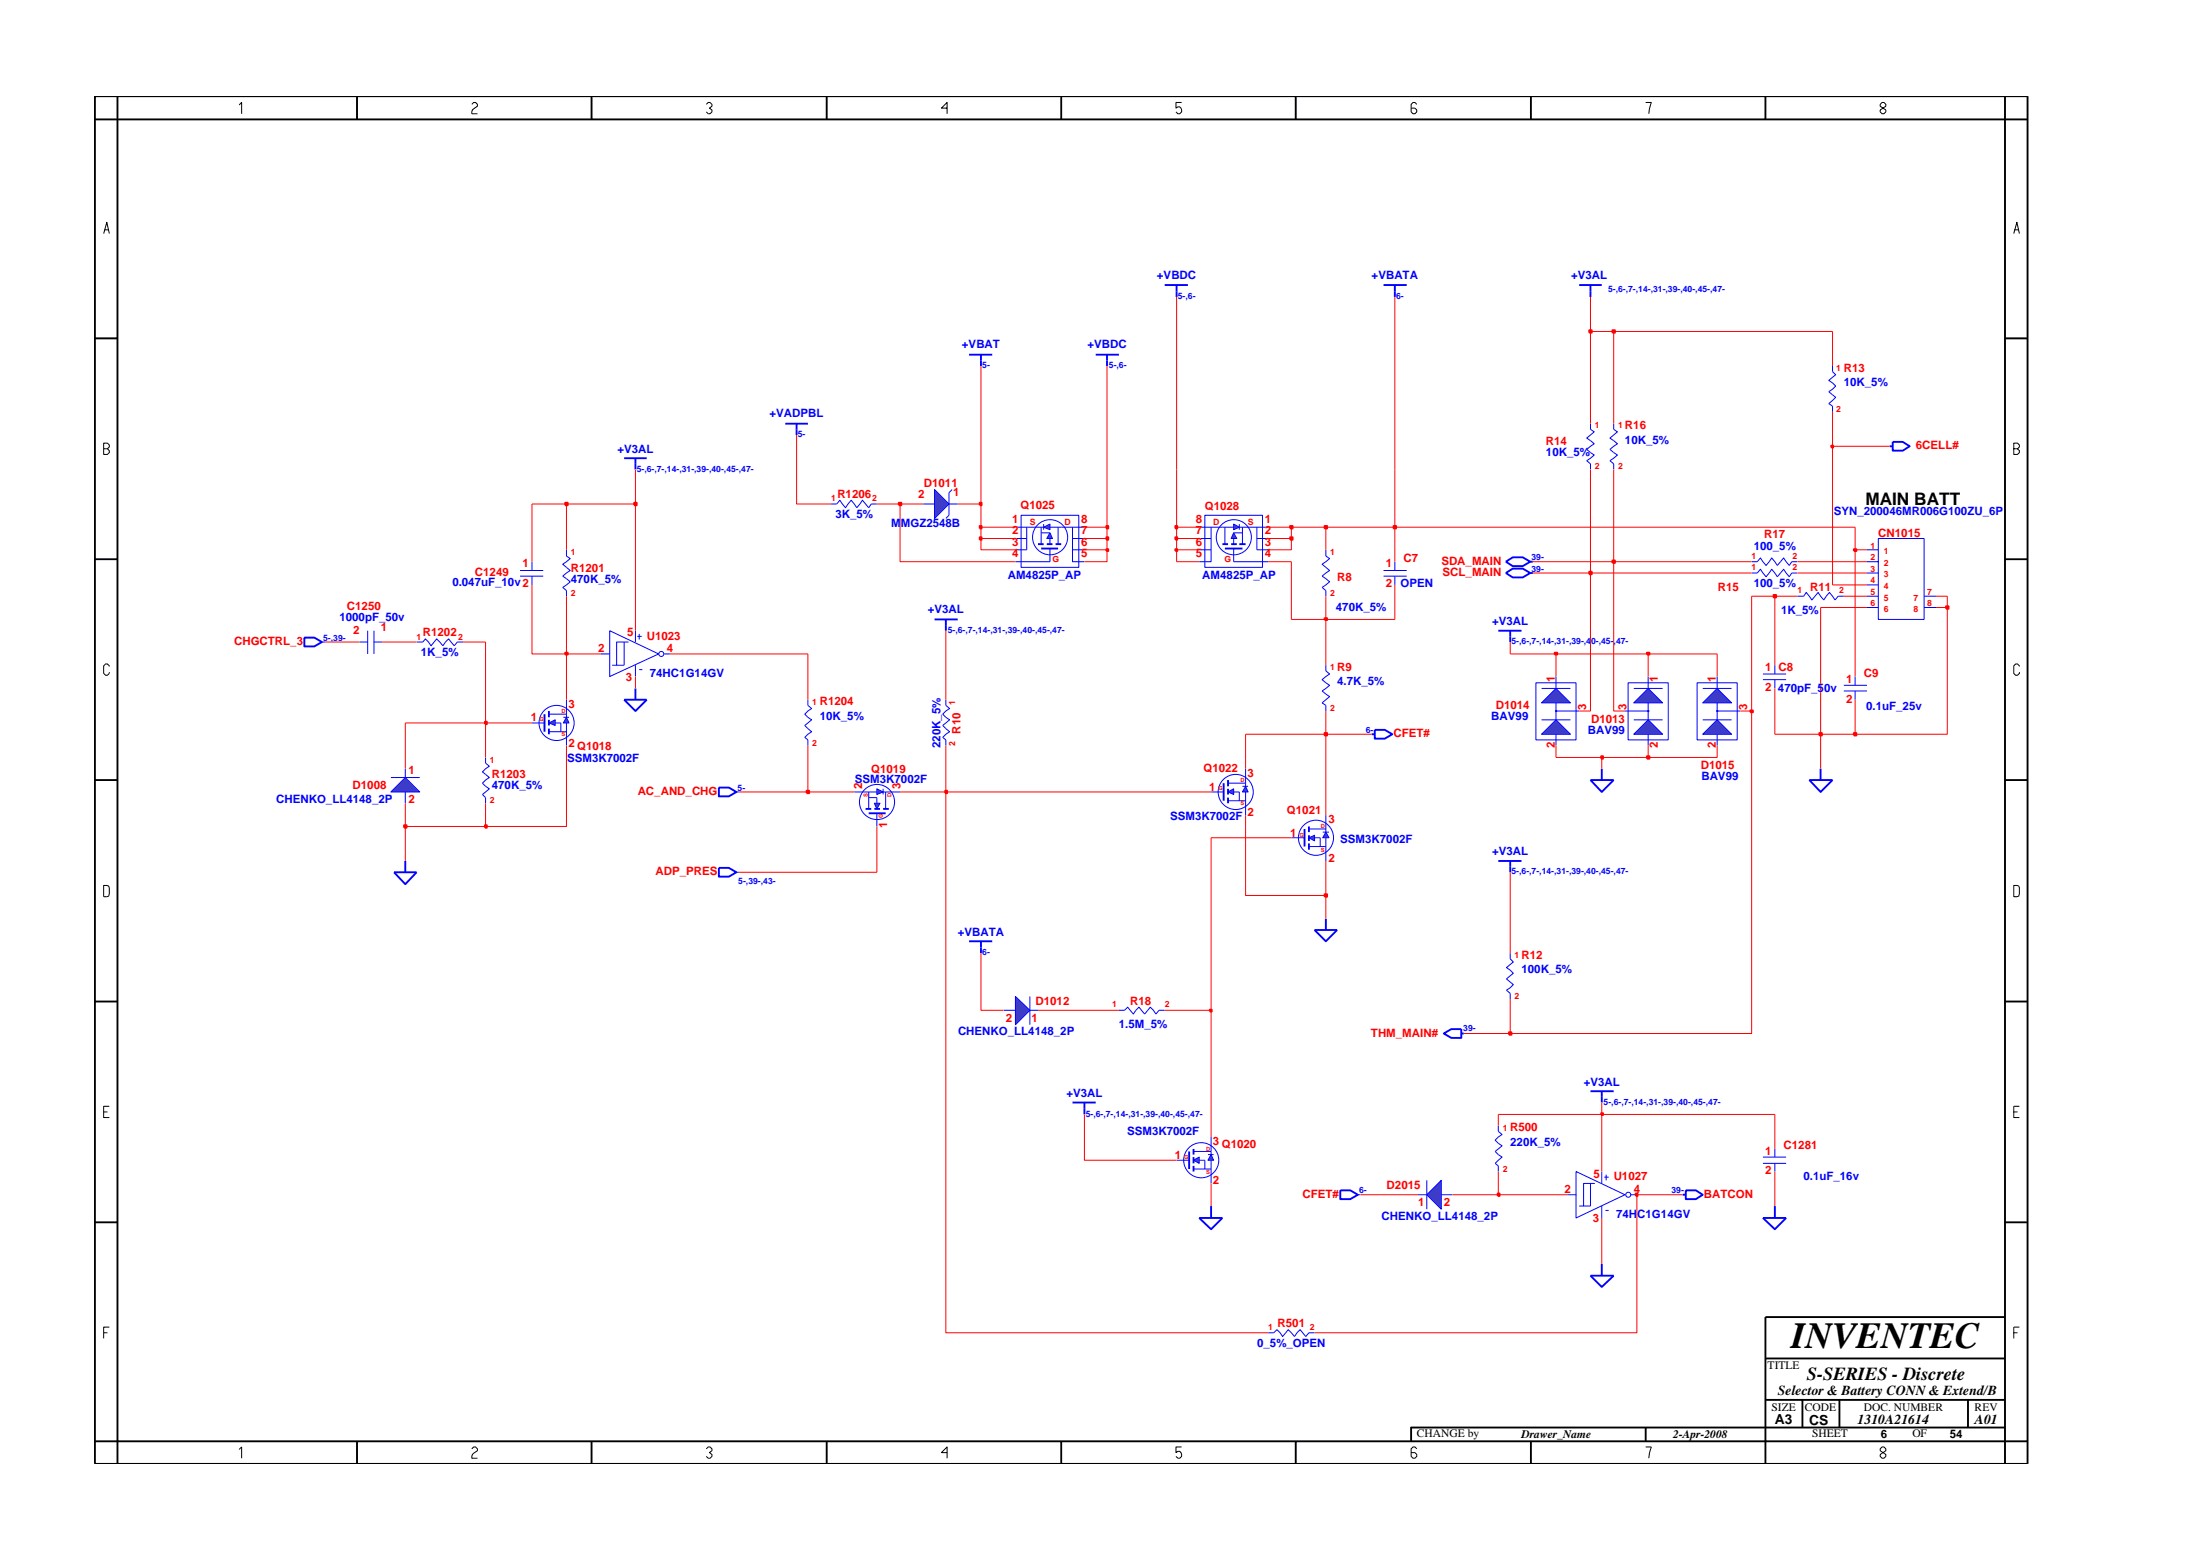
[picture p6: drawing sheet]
<svg xmlns="http://www.w3.org/2000/svg" width="297mm" height="210mm" viewBox="0 0 297 210" stroke-linecap="round" stroke-linejoin="round" font-family="sans-serif">
<path d="M117.3 109.8h2.3M214.7 172.2h3.2l-1.6 1.5zM216.3 170.5v1.7" fill="none" stroke="#00f" stroke-width=".25"/>
<g fill="none" stroke="#00f" stroke-width=".14">
<path d="M186.8 77h3.1M186.8 77.8h3.1M188.3 75.8v1.2M188.3 77.8v1.1M252.1 74.2h1.5M252.1 77.3h1.5M252.1 75.8h1.5M252.1 78.9h1.5M253.6 72.7h6.2v10.9h-6.2zM109.1 94.4v.8l.5 .4-.9 .8 .9 .7-.9 .8 .9 .8-.9 .8 .4 .4v.7M127.7 94.4v.8l.5 .4-.9 .8 .9 .7-.9 .8 .9 .8-.9 .8 .4 .4v.7M179 89.8v.7l.5 .5-1 .7 1 .8-1 .7 1 .8-1 .9 .5 .3v.8"/>
<path d="M248.9 92.5h3.2M248.9 93.2h3.2M250.5 91.3v1.2M250.5 93.2v1.2M252.1 80.5h1.5M252.1 82h1.5M259.8 80.5h1.6M259.8 82h1.6M118.4 109.8v1.7"/>
</g>
<path d="M118.4 106.5l.8 .4-.8 .3z" fill="#3c3cc8"/>
<path d="M118.4 106.5l.8 .4-.8 .3zM119.2 106.5v.7" fill="none" stroke="#00f" stroke-width=".14"/>
<path d="M118.1 108.4h.7l-.4 .8z" fill="#3c3cc8"/>
<g fill="none" stroke="#00f" stroke-width=".14">
<path d="M48.5 86.6h1.1M49.6 85.1v3.2M50.5 86.6h1.1M50.5 85.1v3.2M99.4 117.7h.4M115.3 106.9h3.1M117.3 106.9v2.3M117.3 107.6h1.1v.8M118.1 108.4h.7l-.4 .8zM119.2 106.9h2.3M119.6 106.9v2.3M212.8 158.1l6.6 3.1-6.6 3.2z"/>
<path d="M214.7 159.7v3.1h-.9M215.3 159.7h-1.5v3.1h-.6M216.3 158.1v1.6M216.6 158.9h.6M216.9 158.5v.8M211.6 161.2h1.2M216.3 162.8v1.6M216.8 163.4h.4M220.2 161.2h.8"/>
<circle cx="118.4" cy="108.2" r="2.37"/>
<circle cx="219.8" cy="161.2" r=".34"/>
</g>
<g fill="none" stroke="#00f" stroke-width=".25">
<path d="M186.8 38.5h3.1M188.3 38.5v1.6M213.2 38.5h3.1M214.7 38.5v1.6M130.8 47.9h3.2M132.4 47.9v1.5M147.9 47.9h3.2M149.5 47.9v1.5M203.3 75.8l.9-.6h1.4l1 .6-1 .6h-1.4zM206.6 75.8h.4M53.2 117.7h3l-1.5 1.6zM54.7 116.2v1.5"/>
<path d="M97.1 117.1h1.3l1 .6-1 .6h-1.3zM116.9 109.2h.7M118.1 109.2h.7M119.2 109.2h.8M177.5 125.5h3l-1.5 1.5zM179 124v1.5M194.9 139.5l1-.6h1.4v1.2h-1.4zM197.3 139.5h.3"/>
</g>
<path d="M222.5 92.9l2 2h-3.9z" fill="#3c3cc8"/>
<path d="M220.6 92.9h3.9M222.5 92.9l2 2h-3.9zM222.5 91.3v1.6M222.5 94.9v1.1" fill="none" stroke="#00f" stroke-width=".14"/>
<path d="M220.6 99.1l1.9-2 2 2z" fill="#3c3cc8"/>
<path d="M219.4 96h3.1v1.1M219.8 92.1h5.4v7.8h-5.4zM220.6 99.1l1.9-2 2 2zM220.6 97.1h3.9M222.5 99.1v1.5" fill="none" stroke="#00f" stroke-width=".14"/>
<circle cx="222.6" cy="96" r=".08" fill="#3c3cc8"/>
<g fill="none" stroke="#00f" stroke-width=".14">
<path d="M135.5 136.3h1.6M139.1 134.5v3.8M139.1 136.3h1.1M151.1 136.3h.7l.5-.4 .7 .9 .8-.9 .7 .9 .8-.9 .8 .9 .4-.5h.8"/>
<circle cx="222.6" cy="96" r=".08"/>
</g>
<path d="M157.3 38.5h3.1M158.9 38.5v1.6M84.3 61.8h3M85.8 61.8v1.6M161.9 164.4h3.1l-1.5 1.5zM163.5 162.8v1.6" fill="none" stroke="#00f" stroke-width=".25"/>
<path d="M137.1 134.5l2 1.8-2 2z" fill="#3c3cc8"/>
<path d="M247.4 49.4v.8l.4 .4-.9 .7 .9 .8-.9 .8 .9 .7-.9 .9 .5 .3v.8M56.2 86.6h.9l.3-.4 .8 1 .8-1 .8 1 .8-1 .7 1 .5-.6h.7M137.1 134.5l2 1.8-2 2z" fill="none" stroke="#00f" stroke-width=".14"/>
<path d="M106 57.2h3.1M107.6 57.2v1.5M144.8 148.8h3.1M146.4 148.8v1.6" fill="none" stroke="#00f" stroke-width=".25"/>
<path d="M231.8 92.9l2 2h-3.9z" fill="#3c3cc8"/>
<path d="M229.9 92.9h3.9M231.8 92.9l2 2h-3.9zM231.8 91.3v1.6M231.8 94.9v1.1" fill="none" stroke="#00f" stroke-width=".14"/>
<path d="M231.8 97.1l2 2h-3.9z" fill="#3c3cc8"/>
<path d="M229.1 92.1h5.5v7.8h-5.5zM229.9 97.1h3.9M231.8 97.1l2 2h-3.9zM231.8 99.1v1.5M235 96h-3.2v1.1" fill="none" stroke="#00f" stroke-width=".14"/>
<circle cx="231.9" cy="96" r=".08" fill="#3c3cc8"/>
<g fill="none" stroke="#00f" stroke-width=".14">
<path d="M236.5 77.3h.8l.4-.5 .7 1 .8-1 .8 1 .8-1 .8 1 .3-.5h.8M238 91.7h3.2M238 91h3.2M239.6 89.8v1.2M239.6 91.7v1.2M52.8 104.9h3.9M54.7 103.7v1.2M54.7 106.9v1.5M202.3 151.9v.8l.5 .4-.9 .8 .9 .7-.9 .8 .9 .8-.9 .8 .4 .3v.8M238 157h3.2M238 156.2h3.2M239.6 155.1v1.1"/>
<path d="M239.6 157v1.1M171.2 179.9h.8l.4-.5 .8 1 .7-1 .9 1 .7-1 .8 1 .4-.5h.8M183.3 161.2h.4"/>
<circle cx="231.9" cy="96" r=".08"/>
</g>
<g fill="none" stroke="#00f" stroke-width=".25">
<path d="M255.6 59.6h1.3l.9 .6-.9 .6h-1.3zM203.3 77.3l.9-.6h1.4l1 .6-1 .6h-1.4zM206.6 77.3h.4M255.1 60.2h.5M126.2 83.6h3.1M127.7 83.6v1.5M185.2 99.1h.4M185.6 98.5h1.4l1 .6-1 .6h-1.4zM202.3 116.2h3.1M203.9 116.2v1.5M214.7 147.3h3.2M216.3 147.3v1.5"/>
<path d="M181 160.6h1.3l1 .6-1 .6h-1.3z"/>
</g>
<path d="M52.8 106.9l1.9-2 2 2z" fill="#3c3cc8"/>
<path d="M52.8 106.9l1.9-2 2 2z" fill="none" stroke="#00f" stroke-width=".14"/>
<path d="M202.3 85.1h3.1M203.9 85.1v1.5" fill="none" stroke="#00f" stroke-width=".25"/>
<path d="M210.1 92.9l1.9 2h-3.9z" fill="#3c3cc8"/>
<path d="M208.1 92.9h3.9M210.1 92.9l1.9 2h-3.9zM210.1 91.3v1.6M210.1 94.9v1.1" fill="none" stroke="#00f" stroke-width=".14"/>
<path d="M210.1 97.1l1.9 2h-3.9z" fill="#3c3cc8"/>
<path d="M207.4 92.1h5.4v7.8h-5.4zM208.1 97.1h3.9M210.1 97.1l1.9 2h-3.9zM210.1 99.1v1.5M213.2 96h-3.1v1.1" fill="none" stroke="#00f" stroke-width=".14"/>
<circle cx="210.1" cy="96" r=".08" fill="#3c3cc8"/>
<g fill="none" stroke="#00f" stroke-width=".14">
<path d="M158.9 156.6h1.7"/>
<circle cx="210.1" cy="96" r=".08"/>
</g>
<path d="M160.6 155.4v2.4" fill="none" stroke="#00f" stroke-width=".25"/>
<path d="M163.5 155.8l.4 .8h-.8z" fill="#3c3cc8"/>
<path d="M163.1 155.8h.8M163.5 155.8l.4 .8h-.8z" fill="none" stroke="#00f" stroke-width=".14"/>
<path d="M161.1 156.6l.8-.4v.8z" fill="#3c3cc8"/>
<g fill="none" stroke="#00f" stroke-width=".14">
<path d="M236.5 75.8h.8l.4-.5 .7 1 .8-1 .8 1 .8-1 .8 1 .3-.5h.8M161.1 156.6l.8-.4v.8zM161.1 157.8h2.4M161.1 155.4h2.4M161.9 156.6h.8v1.2M163.5 153.4v2.4M163.5 156.6v3.1M192.6 159.3v3.9M191.5 161.2h1.1M194.6 161.2h1.5"/>
<circle cx="162.2" cy="156.6" r="2.37"/>
</g>
<path d="M161.1 155.1v.7M161.1 156.2v.8M161.1 157.3v.8M238 164.4h3.2l-1.6 1.5zM239.6 162.8v1.6" fill="none" stroke="#00f" stroke-width=".25"/>
<path d="M194.6 159.3v3.9l-2-2z" fill="#3c3cc8"/>
<path d="M166.6 74v1.8M203.9 128.6v.8l.4 .4-.9 .8 .9 .7-.9 .8 .9 .8-.9 .7 .5 .5v.7M194.6 159.3v3.9l-2-2z" fill="none" stroke="#00f" stroke-width=".14"/>
<path d="M165.4 74h2.4M227.2 161.2h.4M227.6 160.6h1.4l.9 .6-.9 .6h-1.4z" fill="none" stroke="#00f" stroke-width=".25"/>
<path d="M166.6 70.7l.7 .4-.7 .4z" fill="#3c3cc8"/>
<path d="M166.6 70.7l.7 .4-.7 .4zM167.3 70.7v.8" fill="none" stroke="#00f" stroke-width=".14"/>
<path d="M166.6 71.9l.4 .8h-.8z" fill="#3c3cc8"/>
<g fill="none" stroke="#00f" stroke-width=".14">
<path d="M161.9 72.7h1.6M161.9 74.2h1.6M161.9 71.1h4.7M162.7 69.5h7.8v7.1h-7.8zM163.5 71.1v4.7h-1.6M165.4 71.1v2.3M166.6 71.9h1.2M166.6 71.9l.4 .8h-.8zM166.6 72.7v.7M166.6 75.8h4.6M167.3 71.1h3.9M167.8 71.1v2.3"/>
<path d="M169.7 71.1v3.1h1.5M169.7 72.7h1.5M163.5 106.9h1.7"/>
<circle cx="166.6" cy="72.5" r="2.37"/>
</g>
<path d="M165 73.4h.8M166.2 73.4h.8M167.3 73.4h.9M165.2 105.7v2.4M130.8 127h3.2M132.4 127v1.6" fill="none" stroke="#00f" stroke-width=".25"/>
<path d="M168.2 106.1l.3 .8h-.7z" fill="#3c3cc8"/>
<path d="M167.8 106.1h.7M168.2 106.1l.3 .8h-.7z" fill="none" stroke="#00f" stroke-width=".14"/>
<path d="M165.8 106.9l.8-.4v.7z" fill="#3c3cc8"/>
<g fill="none" stroke="#00f" stroke-width=".14">
<path d="M70.2 77.8h3.1M70.2 77h3.1M71.8 75.8v1.2M71.8 77.8v1.1M141.8 74v1.8M165.8 106.9l.8-.4v.7zM165.8 108.1h2.4M165.8 105.7h2.4M166.6 106.9h.7v1.2M168.2 103.7v2.4M168.2 106.9v3.1"/>
<circle cx="166.8" cy="106.9" r="2.37"/>
</g>
<path d="M140.6 74h2.3M84.3 94.4h3l-1.5 1.6zM85.8 92.9v1.5M165.8 105.3v.8M165.8 106.5v.7M165.8 107.6v.8" fill="none" stroke="#00f" stroke-width=".25"/>
<path d="M140.9 71.1l.9-.4v.8z" fill="#3c3cc8"/>
<path d="M140.9 71.1l.9-.4v.8zM140.9 70.7v.8" fill="none" stroke="#00f" stroke-width=".14"/>
<path d="M141.8 71.9l.3 .8h-.8z" fill="#3c3cc8"/>
<g fill="none" stroke="#00f" stroke-width=".14">
<path d="M137.1 71.1h3.8M137.1 72.7h1.5M137.1 75.8h4.7M137.9 69.5h7.8v7.1h-7.8zM138.6 71.1v3.1h-1.5M140.6 71.1v2.3M140.6 71.9h1.2M141.8 71.9l.3 .8h-.8zM141.8 71.1h4.6M141.8 72.7v.7M142.9 71.1v2.3M144.8 74.2h1.6"/>
<path d="M144.8 71.1v4.7h1.6M144.8 72.7h1.6M71.8 97.6h1.7M65.6 102.2v.8l.5 .4-1 .8 1 .7-1 .8 1 .8-1 .7 .5 .4v.8"/>
<circle cx="141.8" cy="72.5" r="2.37"/>
</g>
<path d="M140.2 73.4h.7M141.3 73.4h.8M142.5 73.4h.8M73.5 96.4v2.3" fill="none" stroke="#00f" stroke-width=".25"/>
<path d="M76.5 96.8l.3 .8h-.7z" fill="#3c3cc8"/>
<path d="M76.1 96.8h.7M76.5 96.8l.3 .8h-.7z" fill="none" stroke="#00f" stroke-width=".14"/>
<path d="M74.1 97.6l.9-.5v.8z" fill="#3c3cc8"/>
<g fill="none" stroke="#00f" stroke-width=".14">
<path d="M76.5 74.2v.8l.5 .4-1 .7 1 .9-1 .8 1 .7-1 .8 .5 .4v.8M74.1 96.4h2.4M74.1 97.6l.9-.5v.8zM74.1 98.7h2.4M75 97.6h.7v1.1M76.5 94.4v2.4M76.5 97.6v3M174.4 113.1h1.7"/>
<circle cx="75.1" cy="97.6" r="2.37"/>
</g>
<path d="M74.1 96v.8M74.1 97.1v.8M74.1 98.3v.8M176.1 111.9v2.3M244.3 105.3h3.1l-1.6 1.6zM245.8 103.7v1.6" fill="none" stroke="#00f" stroke-width=".25"/>
<path d="M179 112.3l.4 .8h-.8z" fill="#3c3cc8"/>
<path d="M178.6 112.3h.8M179 112.3l.4 .8h-.8z" fill="none" stroke="#00f" stroke-width=".14"/>
<path d="M176.7 113.1l.8-.4v.8z" fill="#3c3cc8"/>
<g fill="none" stroke="#00f" stroke-width=".14">
<path d="M112.2 68h.8l.4-.5 .8 1 .7-1 .8 1 .7-1 .9 1 .3-.5h.8M124.7 68h1.5M128.1 68h1.2M128.6 66.1l-.5 .4v3l-.4 .5M176.7 113.1l.8-.4v.8zM176.7 114.2h2.3M176.7 111.9h2.3M177.5 113.1h.8v1.1M179 110v2.3M179 113.1v3.1"/>
<circle cx="177.7" cy="113.1" r="2.37"/>
</g>
<path d="M176.7 111.5v.8M176.7 112.7v.8M176.7 113.8v.9" fill="none" stroke="#00f" stroke-width=".25"/>
<path d="M126.2 66.1l1.9 1.9-1.9 2z" fill="#3c3cc8"/>
<g fill="none" stroke="#00f" stroke-width=".14">
<path d="M214.7 57.2v.7l.6 .4-1.1 .8 1.1 .8-1.1 .7 1.1 .8-1.1 .8 .5 .4v.8M217.9 57.2v.7l.5 .4-1 .8 1 .8-1 .7 1 .8-1 .8 .5 .4v.8M126.2 66.1l1.9 1.9-1.9 2zM179 74.2v.8l.5 .4-1 .7 1 .9-1 .8 1 .7-1 .8 .5 .4v.8M43.5 86.6h.4M81.1 88.3h1.2M82.3 85.1l6.6 3.2-6.6 3zM84.3 86.6v3.2h-1M84.9 86.6h-1.6v3.2h-.6M85.8 85.1v1.5M85.8 89.8v1.5M86 85.9h.6"/>
<path d="M86.3 85.5v.8M86.3 90.4h.4M89.7 88.3h.8M242.7 80.5h.8l.4-.5 .7 1 .9-1 .7 1 .8-1 .8 1 .4-.5h.7M99.4 106.9h.4"/>
<circle cx="89.3" cy="88.3" r=".34"/>
</g>
<path d="M41.1 86h1.3l1.1 .6-1.1 .6h-1.3zM97.1 106.3h1.3l1 .6-1 .6h-1.3zM214.7 105.3h3.2l-1.6 1.6zM216.3 103.7v1.6" fill="none" stroke="#00f" stroke-width=".25"/>
<path d="M127.7 106.9v73h43.5M163.5 159.7v3.1M239.6 158.1v4.7M183.7 161.2h7.8M196.1 161.2h6.2M216.3 164.4v6.1M221 161.2v18.7h-43.5" fill="none" stroke="#f00" stroke-width=".14"/>
<path d="M202.2 161.1h.3v.3h-.3z" fill="#8e2323"/>
<path d="M202.2 161.1h.3v.3h-.3z" fill="none" stroke="#f00" stroke-width=".25"/>
<path d="M202.3 158.1v3.1h9.3" fill="none" stroke="#f00" stroke-width=".14"/>
<path d="M220.8 161.1h.3v.3h-.3z" fill="#8e2323"/>
<path d="M220.8 161.1h.3v.3h-.3z" fill="none" stroke="#f00" stroke-width=".25"/>
<path d="M163.5 136.3v17.1M146.4 150.4v6.2h12.5M202.3 151.9v-1.5h14v7.7M239.6 150.4v4.7M221 161.2h6.2" fill="none" stroke="#f00" stroke-width=".14"/>
<path d="M216.2 150.2h.2v.3h-.2z" fill="#8e2323"/>
<path d="M216.2 150.2h.2v.3h-.2z" fill="none" stroke="#f00" stroke-width=".25"/>
<path d="M197.6 139.5h6.3M216.3 148.8v1.6h23.3" fill="none" stroke="#f00" stroke-width=".14"/>
<path d="M203.7 139.3h.4v.3h-.4z" fill="#8e2323"/>
<path d="M203.7 139.3h.4v.3h-.4z" fill="none" stroke="#f00" stroke-width=".25"/>
<path d="M236.5 96v43.5h-32.6v-4.7M132.4 128.6v7.7h3.1M140.2 136.3h10.9M157.3 136.3h6.2" fill="none" stroke="#f00" stroke-width=".14"/>
<path d="M163.4 136.3h.2v.2h-.2z" fill="#8e2323"/>
<path d="M163.4 136.3h.2v.2h-.2z" fill="none" stroke="#f00" stroke-width=".25"/>
<path d="M163.5 113.1v23.2M168.2 110v10.8h10.8v3.2M203.9 117.7v10.9" fill="none" stroke="#f00" stroke-width=".14"/>
<path d="M178.8 120.7h.4v.3h-.4z" fill="#8e2323"/>
<path d="M178.8 120.7h.4v.3h-.4z" fill="none" stroke="#f00" stroke-width=".25"/>
<path d="M54.7 111.5v4.7M118.4 111.5v6.2h-18.6M163.5 113.1h10.9M179 116.2v4.6" fill="none" stroke="#f00" stroke-width=".14"/>
<path d="M54.6 111.4h.3v.3h-.3z" fill="#8e2323"/>
<path d="M54.6 111.4h.3v.3h-.3z" fill="none" stroke="#f00" stroke-width=".25"/>
<path d="M54.7 108.4v3.1h10.9" fill="none" stroke="#f00" stroke-width=".14"/>
<path d="M65.5 111.4h.2v.3h-.2z" fill="#8e2323"/>
<path d="M65.5 111.4h.2v.3h-.2z" fill="none" stroke="#f00" stroke-width=".25"/>
<path d="M179 99.1v10.9M76.5 100.6v10.9h-10.9v-3.1M99.8 106.9h9.3" fill="none" stroke="#f00" stroke-width=".14"/>
<path d="M108.9 106.7h.3v.3h-.3z" fill="#8e2323"/>
<path d="M108.9 106.7h.3v.3h-.3z" fill="none" stroke="#f00" stroke-width=".25"/>
<path d="M109.1 100.6v6.3h6.2M121.5 106.9h6.2" fill="none" stroke="#f00" stroke-width=".14"/>
<path d="M127.6 106.7h.3v.3h-.3z" fill="#8e2323"/>
<path d="M127.6 106.7h.3v.3h-.3z" fill="none" stroke="#f00" stroke-width=".25"/>
<path d="M54.7 97.6v6.1M65.6 97.6v4.6M168.2 99.1v4.6M245.8 99.1v4.6M127.7 100.6v6.3h35.8M210.1 100.6v1.6h6.2v1.5" fill="none" stroke="#f00" stroke-width=".14"/>
<path d="M216.2 102.1h.2v.3h-.2z" fill="#8e2323"/>
<path d="M216.2 102.1h.2v.3h-.2z" fill="none" stroke="#f00" stroke-width=".25"/>
<path d="M216.3 102.2h6.2" fill="none" stroke="#f00" stroke-width=".14"/>
<path d="M222.4 102.1h.3v.3h-.3z" fill="#8e2323"/>
<path d="M222.4 102.1h.3v.3h-.3z" fill="none" stroke="#f00" stroke-width=".25"/>
<path d="M168.2 99.1h10.8M222.5 100.6v1.6h9.3v-1.6" fill="none" stroke="#f00" stroke-width=".14"/>
<path d="M178.8 98.9h.4v.4h-.4z" fill="#8e2323"/>
<path d="M178.8 98.9h.4v.4h-.4z" fill="none" stroke="#f00" stroke-width=".25"/>
<path d="M179 96v3.1h6.2M239.6 92.9v6.2h6.2" fill="none" stroke="#f00" stroke-width=".14"/>
<path d="M245.6 98.9h.4v.4h-.4z" fill="#8e2323"/>
<path d="M245.6 98.9h.4v.4h-.4z" fill="none" stroke="#f00" stroke-width=".25"/>
<path d="M245.8 82v17.1h4.7" fill="none" stroke="#f00" stroke-width=".14"/>
<path d="M250.3 98.9h.3v.4h-.3z" fill="#8e2323"/>
<path d="M250.3 98.9h.3v.4h-.3z" fill="none" stroke="#f00" stroke-width=".25"/>
<path d="M54.7 97.6h10.9M262.9 82v17.1h-12.4v-4.7" fill="none" stroke="#f00" stroke-width=".14"/>
<path d="M65.5 97.4h.2v.3h-.2z" fill="#8e2323"/>
<path d="M65.5 97.4h.2v.3h-.2z" fill="none" stroke="#f00" stroke-width=".25"/>
<path d="M214.7 77.3v18.7h-1.5M217.9 75.8v20.2h1.5M65.6 86.6v11h6.2M235 96h1.5" fill="none" stroke="#f00" stroke-width=".14"/>
<path d="M236.3 95.9h.4v.2h-.4z" fill="#8e2323"/>
<path d="M236.3 95.9h.4v.2h-.4z" fill="none" stroke="#f00" stroke-width=".25"/>
<path d="M71.8 78.9v9.4h4.7v6.1M250.5 74.2v17.1M85.8 91.3v1.6M109.1 88.3v6.1M127.7 85.1v9.3M179 83.6v6.2M210.1 88.3v3M222.5 88.3v3M231.8 88.3v3M236.5 80.5v15.5M239.6 80.5v9.3" fill="none" stroke="#f00" stroke-width=".14"/>
<path d="M76.3 88.1h.4v.2h-.4z" fill="#8e2323"/>
<path d="M76.3 88.1h.4v.2h-.4z" fill="none" stroke="#f00" stroke-width=".25"/>
<path d="M76.5 80.5v7.8h4.6M90.5 88.3h18.6M203.9 86.6v1.7h6.2" fill="none" stroke="#f00" stroke-width=".14"/>
<path d="M209.9 88.1h.4v.2h-.4z" fill="#8e2323"/>
<path d="M209.9 88.1h.4v.2h-.4z" fill="none" stroke="#f00" stroke-width=".25"/>
<path d="M210.1 88.3h12.4" fill="none" stroke="#f00" stroke-width=".14"/>
<path d="M222.4 88.1h.3v.2h-.3z" fill="#8e2323"/>
<path d="M222.4 88.1h.3v.2h-.3z" fill="none" stroke="#f00" stroke-width=".25"/>
<path d="M85.8 68v17.1M174.4 75.8v7.8h4.6M43.9 86.6h4.6M51.6 86.6h4.6M62.5 86.6h3.1M222.5 88.3h9.3" fill="none" stroke="#f00" stroke-width=".14"/>
<path d="M178.8 83.4h.4v.3h-.4z" fill="#8e2323"/>
<path d="M178.8 83.4h.4v.3h-.4z" fill="none" stroke="#f00" stroke-width=".25"/>
<path d="M188.3 78.9v4.7h-9.3v-3.1M245.8 82h6.3M261.4 82h1.5" fill="none" stroke="#f00" stroke-width=".14"/>
<path d="M262.7 81.8h.4v.4h-.4z" fill="#8e2323"/>
<path d="M262.7 81.8h.4v.4h-.4z" fill="none" stroke="#f00" stroke-width=".25"/>
<path d="M236.5 80.5h3.1M262.9 80.5v1.5" fill="none" stroke="#f00" stroke-width=".14"/>
<path d="M239.5 80.3h.3v.3h-.3z" fill="#8e2323"/>
<path d="M239.5 80.3h.3v.3h-.3z" fill="none" stroke="#f00" stroke-width=".25"/>
<path d="M207 77.3h7.7M247.4 60.2v18.7h4.7M239.6 80.5h3.1M248.9 80.5h3.2M261.4 80.5h1.5" fill="none" stroke="#f00" stroke-width=".14"/>
<path d="M214.6 77.2h.3v.3h-.3z" fill="#8e2323"/>
<path d="M214.6 77.2h.3v.3h-.3z" fill="none" stroke="#f00" stroke-width=".25"/>
<path d="M71.8 68v7.8M121.5 68v7.8h15.6M149.5 74.2v1.6h-3.1M158.9 74.2v1.6h3M171.2 75.8h3.2M188.3 71.1v4.7M207 75.8h10.9M214.7 63.4v13.9h21.8M242.7 77.3h9.4" fill="none" stroke="#f00" stroke-width=".14"/>
<path d="M217.7 75.6h.3v.4h-.3z" fill="#8e2323"/>
<path d="M217.7 75.6h.3v.4h-.3z" fill="none" stroke="#f00" stroke-width=".25"/>
<path d="M76.5 68v6.2M132.4 72.7v1.5h4.7M146.4 74.2h3.1M217.9 63.4v12.4h18.6M242.7 75.8h9.4" fill="none" stroke="#f00" stroke-width=".14"/>
<path d="M149.4 74.1h.2v.3h-.2z" fill="#8e2323"/>
<path d="M149.4 74.1h.2v.3h-.2z" fill="none" stroke="#f00" stroke-width=".25"/>
<path d="M149.5 72.7v1.5" fill="none" stroke="#f00" stroke-width=".14"/>
<path d="M158.7 74.1h.2v.3h-.2z" fill="#8e2323"/>
<path d="M158.7 74.1h.2v.3h-.2z" fill="none" stroke="#f00" stroke-width=".25"/>
<path d="M158.9 72.7v1.5h3M174.4 72.7v1.5h-3.2M179 71.1v3.1" fill="none" stroke="#f00" stroke-width=".14"/>
<path d="M250.3 74.1h.3v.3h-.3z" fill="#8e2323"/>
<path d="M250.3 74.1h.3v.3h-.3z" fill="none" stroke="#f00" stroke-width=".25"/>
<path d="M250.5 71.1v3.1h1.6" fill="none" stroke="#f00" stroke-width=".14"/>
<path d="M132.3 72.5h.2v.3h-.2z" fill="#8e2323"/>
<path d="M132.3 72.5h.2v.3h-.2z" fill="none" stroke="#f00" stroke-width=".25"/>
<path d="M132.4 71.1v1.6h4.7M146.4 72.7h3.1" fill="none" stroke="#f00" stroke-width=".14"/>
<path d="M149.4 72.5h.2v.3h-.2z" fill="#8e2323"/>
<path d="M149.4 72.5h.2v.3h-.2z" fill="none" stroke="#f00" stroke-width=".25"/>
<path d="M149.5 71.1v1.6" fill="none" stroke="#f00" stroke-width=".14"/>
<path d="M158.7 72.5h.2v.3h-.2z" fill="#8e2323"/>
<path d="M158.7 72.5h.2v.3h-.2z" fill="none" stroke="#f00" stroke-width=".25"/>
<path d="M158.9 71.1v1.6h3M171.2 72.7h3.2" fill="none" stroke="#f00" stroke-width=".14"/>
<path d="M174.2 72.5h.3v.3h-.3z" fill="#8e2323"/>
<path d="M174.2 72.5h.3v.3h-.3z" fill="none" stroke="#f00" stroke-width=".25"/>
<path d="M174.4 71.1v1.6" fill="none" stroke="#f00" stroke-width=".14"/>
<path d="M132.3 71h.2v.3h-.2z" fill="#8e2323"/>
<path d="M132.3 71h.2v.3h-.2z" fill="none" stroke="#f00" stroke-width=".25"/>
<path d="M132.4 68v3.1h4.7M146.4 71.1h3.1" fill="none" stroke="#f00" stroke-width=".14"/>
<path d="M149.4 71h.2v.3h-.2z" fill="#8e2323"/>
<path d="M149.4 71h.2v.3h-.2z" fill="none" stroke="#f00" stroke-width=".25"/>
<path d="M149.5 49.4v21.7" fill="none" stroke="#f00" stroke-width=".14"/>
<path d="M158.7 71h.2v.3h-.2z" fill="#8e2323"/>
<path d="M158.7 71h.2v.3h-.2z" fill="none" stroke="#f00" stroke-width=".25"/>
<path d="M158.9 63.4v7.7h3M171.2 71.1h3.2" fill="none" stroke="#f00" stroke-width=".14"/>
<path d="M174.2 71h.3v.3h-.3z" fill="#8e2323"/>
<path d="M174.2 71h.3v.3h-.3z" fill="none" stroke="#f00" stroke-width=".25"/>
<path d="M174.4 71.1h4.6" fill="none" stroke="#f00" stroke-width=".14"/>
<path d="M178.8 71h.4v.3h-.4z" fill="#8e2323"/>
<path d="M178.8 71h.4v.3h-.4z" fill="none" stroke="#f00" stroke-width=".25"/>
<path d="M179 71.1h9.3" fill="none" stroke="#f00" stroke-width=".14"/>
<path d="M188.2 71h.3v.3h-.3z" fill="#8e2323"/>
<path d="M188.2 71h.3v.3h-.3z" fill="none" stroke="#f00" stroke-width=".25"/>
<path d="M71.8 68h4.7M188.3 63.4v7.7h62.2" fill="none" stroke="#f00" stroke-width=".14"/>
<path d="M76.3 67.8h.4v.4h-.4z" fill="#8e2323"/>
<path d="M76.3 67.8h.4v.4h-.4z" fill="none" stroke="#f00" stroke-width=".25"/>
<path d="M76.5 68h9.3" fill="none" stroke="#f00" stroke-width=".14"/>
<path d="M85.6 67.8h.4v.4h-.4z" fill="#8e2323"/>
<path d="M85.6 67.8h.4v.4h-.4z" fill="none" stroke="#f00" stroke-width=".25"/>
<path d="M107.6 58.7v9.3h4.6M85.8 63.4v4.6M118.4 68h3.1" fill="none" stroke="#f00" stroke-width=".14"/>
<path d="M121.4 67.8h.3v.4h-.3z" fill="#8e2323"/>
<path d="M121.4 67.8h.3v.4h-.3z" fill="none" stroke="#f00" stroke-width=".25"/>
<path d="M121.5 68h3.2M129.3 68h3.1" fill="none" stroke="#f00" stroke-width=".14"/>
<path d="M132.3 67.8h.2v.4h-.2z" fill="#8e2323"/>
<path d="M132.3 67.8h.2v.4h-.2z" fill="none" stroke="#f00" stroke-width=".25"/>
<path d="M132.4 49.4v18.6M158.9 40.1v23.3M188.3 40.1v23.3" fill="none" stroke="#f00" stroke-width=".14"/>
<path d="M247.3 60.1h.2v.3h-.2z" fill="#8e2323"/>
<path d="M247.3 60.1h.2v.3h-.2z" fill="none" stroke="#f00" stroke-width=".25"/>
<path d="M214.7 44.7v12.5M217.9 44.7v12.5M247.4 55.6v4.6h7.7M247.4 44.7v4.7" fill="none" stroke="#f00" stroke-width=".14"/>
<path d="M214.6 44.6h.3v.3h-.3z" fill="#8e2323"/>
<path d="M214.6 44.6h.3v.3h-.3z" fill="none" stroke="#f00" stroke-width=".25"/>
<path d="M214.7 40.1v4.6h3.2" fill="none" stroke="#f00" stroke-width=".14"/>
<path d="M217.7 44.6h.3v.3h-.3z" fill="#8e2323"/>
<path d="M217.7 44.6h.3v.3h-.3z" fill="none" stroke="#f00" stroke-width=".25"/>
<path d="M217.9 44.7h29.5" fill="none" stroke="#f00" stroke-width=".14"/>
<g fill="none" stroke="#000" stroke-width=".25">
<path d="M12.8 13h261v184.6h-261zM12.8 16.1h261M15.9 13v184.6M48.2 13v3.1M79.9 13v3.1M111.6 13v3.1M143.3 13v3.1M174.9 13v3.1M206.7 13v3.1M238.4 13v3.1M270.7 13v184.6M12.8 45.7h3.1"/>
<path d="M270.7 45.7h3.1M12.8 75.5h3.1M270.7 75.5h3.1M12.8 105.3h3.1M270.7 105.3h3.1M12.8 135.2h3.1M270.7 135.2h3.1M12.8 165h3.1M270.7 177.7h-32.3v19.9M270.7 165h3.1M12.8 194.5h261M48.2 194.5v3.1"/>
<path d="M79.9 194.5v3.1M111.6 194.5v3.1M143.3 194.5v3.1M174.9 194.5v3.1M206.7 194.5v3.1M222.2 192.6v1.9M238.4 183.3h32.3M238.4 188.9h32.3M243.4 188.9v3.7M248.4 188.9v3.7M265.7 188.9v3.7M270.7 192.6h-80.2v1.9"/>
</g>
<g fill="none" stroke="#000" stroke-width=".14">
<path d="M32.3 14.2l.3-.4v1.6M63.7 14.1l.3-.3h.2l.3 .3v.2l-.7 .5-.1 .6h.8M95.4 14.1l.2-.3h.3l.2 .3v.2l-.3 .3 .3 .2v.3l-.2 .3h-.3l-.2-.3M127.9 14.6h-.8l.8-.8v1.6M159.5 13.8h-.7v.8l.2-.2a.5 .5 0 0 1 .5 .7l-.2 .3h-.3l-.2-.3M191.3 14.1l-.3-.3h-.2l-.3 .3v1l.3 .3h.2l.3-.3v-.3l-.3-.2h-.5M222.2 13.8h.8l-.4 1.6M254.1 13.8l-.2 .3v.2l.7 .5v.3l-.2 .3h-.3l-.2-.3v-.3l.7-.5v-.2l-.2-.3zM14 31.5l.4-1.5 .4 1.5M14.1 31h.6M271.9 31.5l.4-1.5 .4 1.5M272 31h.6"/>
<path d="M14 59.8h.5l.3 .3v.2l-.3 .3 .3 .2v.3l-.3 .2h-.5zM14 60.6h.5M271.9 60.6h.5l.3-.3v-.2l-.3-.3h-.5v1.5h.5l.3-.2v-.3l-.3-.2M14.8 89.9l-.3-.3h-.2l-.3 .3v1l.3 .2h.2l.3-.2v-.2M272.7 89.9l-.3-.3h-.3l-.2 .3v1l.2 .2h.3l.3-.2v-.2M14 119.5l.7 .1 .1 .2-.1 1.1-.7 .1zM271.9 119.5l.7 .1 .1 .2-.1 1.1-.7 .1zM14 150.1h.5M14.8 149.3h-.8v1.5h.8M271.9 150.1h.5M272.7 149.3h-.8v1.5h.8M14 179.9h.5"/>
<path d="M14.8 179.1h-.8v1.5M271.9 179.9h.5M272.7 179.1h-.8v1.5M32.3 195.6l.3-.3v1.5M63.7 195.5l.3-.2h.2l.3 .2v.3l-.5 .3-.3 .4v.3h.8M95.4 195.5l.2-.2h.3l.2 .2v.3l-.3 .2 .3 .3v.2l-.2 .3h-.3l-.2-.3M127.9 196h-.8l.8-.7v1.5M159.5 195.3h-.7v.7l.2-.1a.5 .5 0 0 1 .5 .6l-.2 .3h-.3l-.2-.3M191.3 195.5l-.3-.2h-.2l-.3 .2v1l.3 .3h.2l.3-.3v-.2l-.3-.3h-.5M222.2 195.3h.8l-.4 1.5M254.1 195.3l-.2 .2v.3l.7 .5v.2l-.2 .3h-.3l-.2-.3v-.2l.7-.5v-.3l-.2-.2z"/>
</g>
<text font-size="5" x="241.8" y="182">INVENTEC</text>
<text font-size="2.5" x="244" y="186.3">S-SERIES - Discrete</text>
<text font-size="2.3" x="251.9" y="68.1">MAIN BATT</text>
<g font-size="1.9">
<text x="240.1" y="188.2">Selector &amp; Battery CONN &amp; Extend/B</text>
<text x="239.6" y="192.2">A3</text>
<text x="244.3" y="192.3">CS</text>
<text x="250.8" y="192.2">1310A21614</text>
<text x="266.6" y="192.2">A01</text>
</g>
<g font-size="1.6" fill="#00f">
<text x="156.2" y="37.7">+VBDC</text>
<text x="185.2" y="37.7">+VBATA</text>
<text x="212.1" y="37.6">+V3AL</text>
<text x="129.9" y="47">+VBAT</text>
<text x="146.8" y="47">+VBDC</text>
<text x="248.9" y="52.1">10K_5%</text>
<text x="103.9" y="56.3">+VADPBL</text>
<text x="219.4" y="59.9">10K_5%</text>
<text x="83.4" y="61.1">+V3AL</text>
<text x="208.7" y="61.5">10K_5%</text>
<text x="112.8" y="70">3K_5%</text>
<text x="120.3" y="71.1">MMGZ2548B</text>
<text x="247.6" y="69.5">SYN_200046MR006G100ZU_6P</text>
<text x="236.8" y="74.2">100_5%</text>
<text x="45.8" y="83.7">1000pF_50v</text>
<text x="61.1" y="79">0.047uF_10v2</text>
<text x="77.1" y="78.7">470K_5%</text>
<text x="125.3" y="82.7">+V3AL</text>
<text x="136.1" y="78.1">AM4825P_AP</text>
<text x="162.3" y="78.1">AM4825P_AP</text>
<text x="180.4" y="82.5">470K_5%</text>
<text x="189.1" y="79.3">OPEN</text>
<text x="236.8" y="79.3">100_5%</text>
<text x="240.5" y="82.9">1K_5%</text>
<text x="56.8" y="88.6">1K_5%</text>
<text x="201.5" y="84.4">+V3AL</text>
<text x="87.7" y="91.3">74HC1G14GV</text>
<text x="180.5" y="92.5">4.7K_5%</text>
<text x="240.1" y="93.3">470pF_50v</text>
<text x="252" y="95.8">0.1uF_25v</text>
<text x="110.7" y="97.1">10K_5%</text>
<text x="127" y="101" transform="rotate(-90 127 101)">220K_5%</text>
<text x="201.4" y="97.2">BAV99</text>
<text x="214.4" y="99.1">BAV99</text>
<text x="66.4" y="106.5">470K_5%</text>
<text x="76.6" y="102.9">SSM3K7002F</text>
<text x="115.4" y="105.6">SSM3K7002F</text>
<text x="229.7" y="105.3">BAV99</text>
<text x="37.3" y="108.4">CHENKO_LL4148_2P</text>
<text x="158" y="110.7">SSM3K7002F</text>
<text x="181" y="113.8">SSM3K7002F</text>
<text x="201.5" y="115.4">+V3AL</text>
<text x="129.3" y="126.3">+VBATA</text>
<text x="205.4" y="131.3">100K_5%</text>
<text x="129.3" y="139.7">CHENKO_LL4148_2P</text>
<text x="151.1" y="138.7">1.5M_5%</text>
<text x="144" y="148">+V3AL</text>
<text x="213.8" y="146.5">+V3AL</text>
<text x="152.2" y="153.2">SSM3K7002F</text>
<text x="203.9" y="154.6">220K_5%</text>
<text x="243.5" y="159.3">0.1uF_16v</text>
<text x="186.5" y="164.6">CHENKO_LL4148_2P</text>
<text x="218.2" y="164.4">74HC1G14GV</text>
<text x="169.7" y="181.8">0_5%_OPEN</text>
</g>
<g font-size="1.6" fill="#f00">
<text x="248.9" y="50.2">R13</text>
<text x="219.4" y="57.9">R16</text>
<text x="124.7" y="65.7">D1011</text>
<text x="208.7" y="60.1">R14</text>
<text x="258.7" y="60.6">6CELL#</text>
<text x="113.1" y="67.3">R1206</text>
<text x="124" y="67.2">2</text>
<text x="128.7" y="66.9">1</text>
<text x="136.7" y="70.5">1</text>
<text x="137.8" y="68.8">Q1025</text>
<text x="146" y="70.5">8</text>
<text x="161.5" y="70.5">8</text>
<text x="162.7" y="68.8">Q1028</text>
<text x="170.8" y="70.5">1</text>
<text x="64.1" y="77.7">C1249</text>
<text x="70.5" y="76.6">1</text>
<text x="77.1" y="77.2">R1201</text>
<text x="136.7" y="75.2">4</text>
<text x="136.7" y="72.1">2</text>
<text x="136.7" y="73.7">3</text>
<text x="146" y="72.1">7</text>
<text x="146" y="73.7">6</text>
<text x="146" y="75.2">5</text>
<text x="161.5" y="72.1">7</text>
<text x="161.5" y="73.7">6</text>
<text x="161.5" y="75.2">5</text>
<text x="170.8" y="75.2">4</text>
<text x="170.8" y="72.1">2</text>
<text x="170.8" y="73.7">3</text>
<text x="187.1" y="76.6">1</text>
<text x="189.5" y="75.8">C7</text>
<text x="194.6" y="76.2">SDA_MAIN</text>
<text x="194.8" y="77.7">SCL_MAIN</text>
<text x="238.2" y="72.7">R17</text>
<text x="253.6" y="72.5">CN1015</text>
<text x="46.8" y="82.3">C1250</text>
<text x="180.5" y="78.3">R8</text>
<text x="187.1" y="79.3">2</text>
<text x="231.9" y="79.7">R15</text>
<text x="244.4" y="79.7">R11</text>
<text x="31.6" y="87.1">CHGCTRL_3</text>
<text x="47.7" y="85.5">2</text>
<text x="51.4" y="85.2">1</text>
<text x="57.1" y="85.9">R1202</text>
<text x="80.8" y="88">2</text>
<text x="84.7" y="85.9">5</text>
<text x="87.3" y="86.3">U1023</text>
<text x="90" y="88">4</text>
<text x="76.7" y="95.5">3</text>
<text x="84.5" y="91.9">3</text>
<text x="110.7" y="95.2">R1204</text>
<text x="180.5" y="90.5">R9</text>
<text x="202" y="95.7">D1014</text>
<text x="209.9" y="92" transform="rotate(-90 209.9 92)">1</text>
<text x="214.2" y="95.8" transform="rotate(-90 214.2 95.8)">3</text>
<text x="219.6" y="95.8" transform="rotate(-90 219.6 95.8)">3</text>
<text x="223.8" y="92" transform="rotate(-90 223.8 92)">1</text>
<text x="231.7" y="92" transform="rotate(-90 231.7 92)">1</text>
<text x="235.9" y="95.8" transform="rotate(-90 235.9 95.8)">3</text>
<text x="238.3" y="90.5">1 C8</text>
<text x="238.3" y="93.3">2</text>
<text x="249.3" y="92.1">1</text>
<text x="249.3" y="94.8">2</text>
<text x="251.7" y="91.4">C9</text>
<text x="71.7" y="97.3">1</text>
<text x="76.7" y="100.8">2</text>
<text x="77.9" y="101.2">Q1018</text>
<text x="129.7" y="99" transform="rotate(-90 129.7 99)">R10</text>
<text x="188.2" y="99.5">CFET#</text>
<text x="209.9" y="101" transform="rotate(-90 209.9 101)">2</text>
<text x="214.8" y="97.6">D1013</text>
<text x="223.8" y="101" transform="rotate(-90 223.8 101)">2</text>
<text x="231.7" y="101" transform="rotate(-90 231.7 101)">2</text>
<text x="47.6" y="106.5">D1008</text>
<text x="55.1" y="104.5">1</text>
<text x="66.4" y="104.9">R1203</text>
<text x="86.1" y="107.3">AC_AND_CHG</text>
<text x="116.4" y="106.5" transform="rotate(-90 116.4 106.5)">2</text>
<text x="117.6" y="104.3">Q1019</text>
<text x="121.6" y="106.5" transform="rotate(-90 121.6 106.5)">3</text>
<text x="162.5" y="104.2">Q1022</text>
<text x="163.3" y="106.7">1</text>
<text x="168.4" y="104.8">3</text>
<text x="229.6" y="103.8">D1015</text>
<text x="55.1" y="108.4">2</text>
<text x="119.8" y="111.7" transform="rotate(-90 119.8 111.7)">1</text>
<text x="168.4" y="110.1">2</text>
<text x="173.8" y="109.8">Q1021</text>
<text x="174.2" y="112.9">1</text>
<text x="179.4" y="111">3</text>
<text x="88.5" y="118.1">ADP_PRES</text>
<text x="179.4" y="116.3">2</text>
<text x="205.4" y="129.4">R12</text>
<text x="135.8" y="138">2</text>
<text x="139.3" y="138">1</text>
<text x="139.8" y="135.6">D1012</text>
<text x="152.6" y="135.6">R18</text>
<text x="185.1" y="139.9">THM_MAIN#</text>
<text x="163.8" y="154.5">3</text>
<text x="165" y="154.9">Q1020</text>
<text x="203.9" y="152.7">R500</text>
<text x="238.3" y="155.8">1</text>
<text x="240.8" y="155">C1281</text>
<text x="158.6" y="156.4">1</text>
<text x="163.8" y="159.8">2</text>
<text x="175.9" y="161.6">CFET#</text>
<text x="187.2" y="160.4">D2015</text>
<text x="211.3" y="161.1">2</text>
<text x="215.1" y="158.9">5</text>
<text x="217.9" y="159.3">U1027</text>
<text x="220.6" y="161">4</text>
<text x="230.1" y="161.6">BATCON</text>
<text x="238.3" y="158.5">2</text>
<text x="191.5" y="162.8">1</text>
<text x="194.9" y="162.8">2</text>
<text x="215.1" y="165">3</text>
<text x="172.5" y="179.1">R501</text>
</g>
<g font-size="1.6">
<text x="238.7" y="184.8">TITLE</text>
<text x="239.2" y="190.4">SIZE</text>
<text x="243.7" y="190.4">CODE</text>
<text x="251.6" y="190.4">DOC. NUMBER</text>
<text x="266.6" y="190.4">REV</text>
<text x="191.3" y="193.9">CHANGE by</text>
<text x="205.4" y="194.1">Drawer_Name</text>
<text x="225.9" y="194.1">2-Apr-2008</text>
<text x="244.7" y="193.9">SHEET</text>
<text x="253.9" y="194.1">6</text>
<text x="258.2" y="193.9">OF</text>
<text x="263.3" y="194.1">54</text>
</g>
<g font-size="1.2" fill="#00f">
<text x="159" y="40.4">5-,6-</text>
<text x="188.5" y="40.4">6-</text>
<text x="217.1" y="39.3">5-,6-,7-,14-,31-,39-,40-,45-,47-</text>
<text x="132.6" y="49.7">5-</text>
<text x="149.7" y="49.7">5-,6-</text>
<text x="107.7" y="59">5-</text>
<text x="86" y="63.6">5-,6-,7-,14-,31-,39-,40-,45-,47-</text>
<text x="206.8" y="75.6">39-</text>
<text x="206.8" y="77.2">39-</text>
<text x="43.6" y="86.5">5-,39-</text>
<text x="128" y="85.4">5-,6-,7-,14-,31-,39-,40-,45-,47-</text>
<text x="204.1" y="86.9">5-,6-,7-,14-,31-,39-,40-,45-,47-</text>
<text x="184.4" y="98.9">6-</text>
<text x="99.6" y="106.7">5-</text>
<text x="99.7" y="119.3">5-,39-,43-</text>
<text x="204.1" y="118">5-,6-,7-,14-,31-,39-,40-,45-,47-</text>
<text x="132.6" y="128.9">6-</text>
<text x="197.6" y="139.1">39-</text>
<text x="216.5" y="149.1">5-,6-,7-,14-,31-,39-,40-,45-,47-</text>
<text x="146.6" y="150.7">5-,6-,7-,14-,31-,39-,40-,45-,47-</text>
<text x="183.5" y="161.1">6-</text>
<text x="225.7" y="161.1">39-</text>
</g>
<g font-size="1.2" fill="#f00">
<text x="247.9" y="50.1">1</text>
<text x="215.3" y="57.8">1</text>
<text x="218.5" y="57.8">1</text>
<text x="247.9" y="55.6">2</text>
<text x="215.3" y="63.4">2</text>
<text x="218.5" y="63.4">2</text>
<text x="112.2" y="67.7">1</text>
<text x="117.7" y="67.7">2</text>
<text x="139.1" y="70.8">S</text>
<text x="143.7" y="70.8">D</text>
<text x="163.8" y="70.8">D</text>
<text x="168.5" y="70.8">S</text>
<text x="77.1" y="74.9">1</text>
<text x="142.1" y="75.8">G</text>
<text x="165.3" y="75.8">G</text>
<text x="179.6" y="74.9">1</text>
<text x="236.5" y="75.4">1</text>
<text x="236.5" y="77">1</text>
<text x="242" y="75.4">2</text>
<text x="242" y="77">2</text>
<text x="252.5" y="74">1</text>
<text x="252.5" y="75.6">2</text>
<text x="252.5" y="77.2">3</text>
<text x="254.4" y="74.8">1</text>
<text x="254.4" y="76.4">2</text>
<text x="254.4" y="77.9">3</text>
<text x="77.1" y="80.5">2</text>
<text x="179.6" y="80.5">2</text>
<text x="242.7" y="80">1</text>
<text x="248.3" y="80">2</text>
<text x="252.5" y="78.7">4</text>
<text x="252.5" y="80.3">5</text>
<text x="252.5" y="81.8">6</text>
<text x="254.4" y="79.4">4</text>
<text x="254.4" y="81.1">5</text>
<text x="254.4" y="82.6">6</text>
<text x="258.4" y="81.1">7</text>
<text x="258.4" y="82.6">8</text>
<text x="260.2" y="80.3">7</text>
<text x="260.2" y="81.8">8</text>
<text x="56.2" y="86.3">1</text>
<text x="61.9" y="86.3">2</text>
<text x="109.7" y="95.1">1</text>
<text x="129" y="95.1" transform="rotate(-90 129 95.1)">1</text>
<text x="179.6" y="90.5">1</text>
<text x="179.6" y="96">2</text>
<text x="109.7" y="100.6">2</text>
<text x="129" y="100.6" transform="rotate(-90 129 100.6)">2</text>
<text x="66.2" y="102.9">1</text>
<text x="66.2" y="108.4">2</text>
<text x="204.5" y="129.3">1</text>
<text x="150.2" y="135.8">1</text>
<text x="157.3" y="135.8">2</text>
<text x="204.5" y="134.8">2</text>
<text x="202.9" y="152.6">1</text>
<text x="202.9" y="158.1">2</text>
<text x="171.2" y="179.5">1</text>
<text x="176.8" y="179.5">2</text>
</g>
<g font-size=".8" fill="#f00">
<text x="72.8" y="97.4">G</text>
<text x="75.8" y="96.2">D</text>
<text x="75.8" y="99.4">S</text>
<text x="117.2" y="107.6" transform="rotate(-90 117.2 107.6)">S</text>
<text x="120.4" y="107.6" transform="rotate(-90 120.4 107.6)">D</text>
<text x="164.5" y="106.7">G</text>
<text x="167.5" y="105.5">D</text>
<text x="119.2" y="110.4" transform="rotate(-90 119.2 110.4)">G</text>
<text x="167.5" y="108.7">S</text>
<text x="175.5" y="112.9">G</text>
<text x="178.3" y="111.7">D</text>
<text x="178.3" y="115">S</text>
<text x="162.8" y="155.3">D</text>
<text x="159.9" y="156.4">G</text>
<text x="162.8" y="158.4">S</text>
</g>
</svg>
